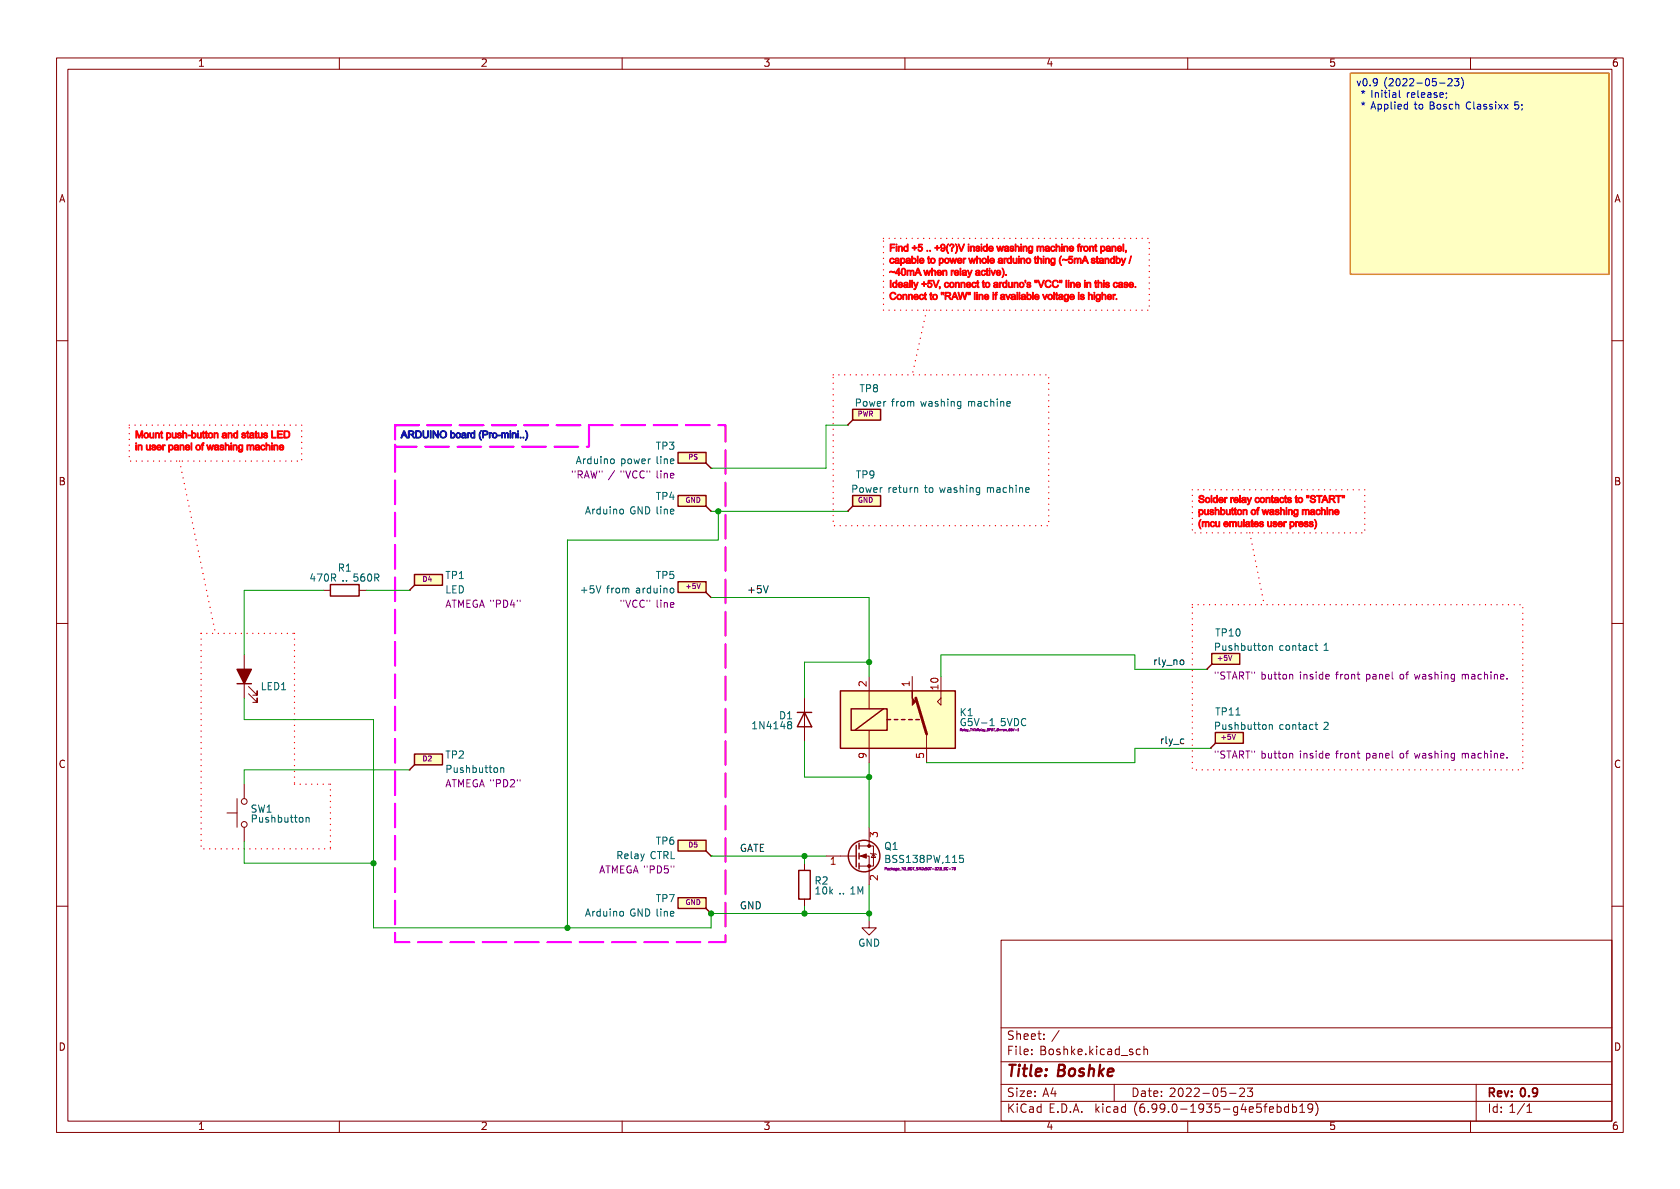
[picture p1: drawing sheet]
<svg xmlns="http://www.w3.org/2000/svg" width="297mm" height="210mm" viewBox="0 0 297 210" stroke-linecap="round" stroke-linejoin="round" font-family="sans-serif">
<g fill="none" stroke="#840000" stroke-width=".18">
<path d="M10 10.2h277v190.1h-277zM12 12.2h273v186.1h-273zM60 10.2v2M110 10.2v2M160 10.2v2M210 10.2v2M260 10.2v2M10 60.2h2M149.9 75.2h.1M285 60.2h2M125.7 82.8h.1M125.7 90.4h.1"/>
<path d="M149.9 90.4h.1M10 110.2h2M43.2 115.8v7.6M57.1 104.4h1.3M63.5 104.4h1.3M72.4 104.4h.1M125.7 105.7h.1M153.7 119.6v5.7M161.3 119.6v2.6M213.4 118.4h.1M285 110.2h2M43.2 138.7v2.5"/>
<path d="M43.9 122.7l1.6 1.5v-.8v.8h-.8M43.9 121.4l1.6 1.5v-.7v.7h-.8M72.4 136.1h.1M142.2 123.4v7.7M153.7 129.2v5.7M163.8 129.8v5.1M166.4 122.2v2.5l-.7-.6 .7-.7M214 132.3h.1M40.1 143.8h1.8M41.9 141.2v5.1M43.2 146.3v2.5M125.7 151.4h.1"/>
<path d="M142.2 152.6v1.3M142.2 159v1.3M146 151.4h5.4M151.9 151.4h1.8v5.1M151.9 149.6h2.5v3.6h-2.5M153.7 146.3v3.3M153.9 150.9l.2 .1h.7l.1 .1M154.4 151l.4 .6h-.7zM10 160.2h2M125.7 161.5h.1M153.7 162.8v1.3h1.2l-1.2 1.2-1.3-1.2h1.3M177 166.3h108v32h-108z"/>
<path d="M285 160.2h2M60 198.3v2M110 198.3v2M160 198.3v2M177 194.8h108M177 191.8h108M177 187.8h108M177 181.8h108M185.8 193.4h1M186.5 192.9v1M187.3 182.2l-1.3 2M197 191.8v3"/>
<path d="M199.9 186l.4 .1v.2l-.2 .2h-.3M199.9 185.5l.4 .1M201.6 185.6l-.4-.1-.3 .3v.4l.1 .2h.6M202.3 185.6l.2-.1 .3 .1 .1 .9M202.3 185v1.5M210 198.3v2M217.4 193.3h1.1M219.2 192.5l.6-.1 .2 .1v.3l-.9 1.1h.9M220.5 192.4h1l-.5 .6 .4 .1v.7l-.2 .1h-.4l-.3-.1M222.2 195.2h.8M222.9 195.8l.1 .3-.1 .5M223.5 195.7h.5"/>
<path d="M224 195.2l-.3 .2v1.3M224.5 196.2l.7-.1-.1-.3-.4-.1-.2 .2v.7h.6M225.8 195.8l.4-.1 .3 .3v.4l-.1 .2h-.6M225.8 195.2v1.5M227.8 195.8l-.4-.1-.3 .3v.4l.1 .2h.6M227.8 195.2v1.5M228.5 195.8l.5-.1 .2 .3v.4l-.1 .2h-.6M228.5 195.2v1.5M229.8 196.7h.9M229.8 195.6l.4-.4v1.5M232.1 195.8l-.3 .3h-.4l-.2-.3 .2-.5 .4-.1 .2 .1a.99 .99 0 0 1-.3 1.4h-.3M232.6 195a1.72 1.72 0 0 1 0 2.3"/>
<path d="M260 198.3v2M261 191.8v6.5M269.5 195.1l-1.2 2M270 196.7h.8M270 195.6l.4-.4v1.5"/>
<circle cx="43.2" cy="145.8" r=".51"/>
<circle cx="43.2" cy="141.7" r=".51"/>
</g>
<path d="M271.5 192.4l.3 .1a1.27 1.27 0 0 1-.2 1.3M271.8 193l-.3 .3" fill="none" stroke="#840000" stroke-width=".3"/>
<path d="M196.2 189l.6 .1v.3l-.9 .2M196.7 190.2l-.2 .1" fill="none" stroke="#840000" stroke-width=".4"/>
<g fill="#ffffc2" stroke="#ffffc2" stroke-width=".18">
<path d="M238.8 12.9h45.7v35.6h-45.7z"/>
<path d="M73.3 133.3h4.9v1.9h-4.9z"/>
<path d="M119.9 158.7h4.9v1.9h-4.9z"/>
<path d="M119.9 148.6h4.9v1.9h-4.9z"/>
<path d="M119.9 80h4.9v1.9h-4.9z"/>
<path d="M119.9 102.9h4.9v1.9h-4.9z"/>
<path d="M73.3 101.6h4.9v1.9h-4.9z"/>
<path d="M119.9 87.6h4.9v1.9h-4.9z"/>
<path d="M150.7 72.4h5v1.9h-5z"/>
<path d="M150.7 87.6h5v1.9h-5z"/>
<path d="M214.2 115.6h5v1.9h-5z"/>
<path d="M214.9 129.5h4.9v1.9h-4.9z"/>
<path d="M148.6 122.2h20.3v10.1h-20.3z"/>
</g>
<g fill="none" stroke="#840000" stroke-width=".25">
<path d="M150.7 72.4h5v1.9h-5zM150.7 74.3l-.8 .9M119.9 80h4.9v1.9h-4.9zM119.9 87.6h4.9v1.9h-4.9zM124.8 81.9l.9 .9M124.8 89.5l.9 .9M150.7 87.6h5v1.9h-5zM150.7 89.5l-.8 .9M58.4 103.4h5.1v2h-5.1zM73.3 101.6h4.9v1.9h-4.9zM73.3 103.5l-.9 .9M119.9 102.9h4.9v1.9h-4.9z"/>
<path d="M124.8 104.8l.9 .9M214.2 115.6h5v1.9h-5zM214.2 117.5l-.8 .9M41.9 120.9h2.5M73.3 133.3h4.9v1.9h-4.9zM73.3 135.2l-.9 .9M141 126h2.5M142.2 126l1.3 2.5h-2.5zM148.6 122.2h20.3v10.1h-20.3zM150.5 125.3h6.3v3.9h-6.3zM156.2 125.3l-5.1 3.9M156.8 127.2h.7"/>
<path d="M158.1 127.2h.6M159.4 127.2h.6M160.7 127.2h.6M161.9 127.2h.7M214.9 129.5h4.9v1.9h-4.9zM214.9 131.4l-.9 .9M119.9 158.7h4.9v1.9h-4.9zM119.9 148.6h4.9v1.9h-4.9zM124.8 150.5l.9 .9M141.2 153.9h2.1v5.1h-2.1zM151.4 149.5v3.8M151.9 149.1v1"/>
<path d="M151.9 150.9v1M151.9 152.6v1.1M124.8 160.6l.9 .9"/>
<circle cx="152.8" cy="151.4" r="2.79"/>
</g>
<g fill="none" stroke="#006464" stroke-width=".18">
<path d="M152.1 70.7l-.7-.1v1.2M152.1 71.1l-.7 .1M176.3 70.6v.1M176.3 71v.8M176.9 71v.8M176.9 71.1l.2-.1h.3l.1 .8M178 71.4l.6-.1v-.3h-.4l-.2 .2 .1 .6h.5M102.3 80.7l-.4 1.3M117.6 81.1l.4 .2v.7M118.5 81.6l.6-.1v-.3l-.4-.1-.2 .2 .1 .6h.5M118.5 90.5l.6-.2v-.2l-.4-.1-.2 .2 .1 .6h.5M150.8 86.5l.6-.1 .1-.2v-.3l-.7-.1v1.3"/>
<path d="M178.9 86.2l.2 .2v.7M179.7 85.8v.1M179.7 86.2v.9M180.3 86.2v.9M180.3 86.3l.1-.1 .3 .1 .1 .8M181.4 86.7l.6-.2-.1-.2-.4-.1-.1 .2v.6h.5M55.2 101.4l-.3 .9h.8M66.3 101.5h.4l.3 .2-.1 .4-.6 .1M66.6 102.2l.4 .6M102.8 104.4h1M117.8 104l.1 .2v.7M118.6 104.1l.3-.1 .2 .3v.3l-.2 .3-.3-.1-.1-.2z"/>
<path d="M214.9 114.4h.5M215.4 113.7h-.5v1.3M232.5 114.2h.5M232.7 114.8l.3 .2M234.1 115h.7M234.1 114.1l.4-.4v1.3M88.6 135.8h.4l.1 .8M170 127.4v.6M181.3 127.1l.1 .1M181.4 128.2l-.1 .1M214.9 128.4h.5M215.4 127.7h-.5v1.3"/>
<path d="M232.5 128.1h.5M232.9 129h.1M234.1 127.8l.5-.1 .2 .4-.8 .9h.8M54.2 144.6h.4l.1 .8M144.3 158.1h.7M144.4 157.1l-.1 .1M152.1 157.7l.4-.9v1.3M170.3 151.9v.5M118.5 161.6l.6-.1v-.3h-.4l-.2 .1 .1 .6h.5"/>
</g>
<g fill="#840000" stroke="#840000" stroke-width=".18">
<path d="M152.1 151.4l1.1-.4v.8z"/>
<path d="M161.3 122.2v1.2l.6 .7-.6 .6z"/>
<circle cx="153.7" cy="153.2" r=".25"/>
<circle cx="153.7" cy="149.6" r=".25"/>
</g>
<g fill="none" stroke="#840084" stroke-width=".18">
<path d="M101.2 83.3v.2M117.6 83.7l.4 .2v.6M118.5 84.1l.6-.1v-.3h-.4l-.2 .2 .1 .6h.5M118.7 106.5l.4 .1v.3l-.6 .1M119.1 107.3l-.4 .1M214.9 118.8v.3M215.3 118.8v.3M216.6 118.9l-.5-.1-.3 .3 .2 .3 .5 .2v.4l-.2 .1-.5-.1M261.9 119.3l-.3-.1-.3 .3 .1 .5h.5M262.5 119.4l.2-.2 .3 .1v.8M262.5 118.8v1.3M263.6 118.8v.1"/>
<path d="M263.6 119.2v.9M264.2 119.4l.2-.2 .3 .1 .1 .8M264.2 119.2v.9M265.3 119.7l.6-.1v-.3l-.4-.1-.2 .2 .1 .6h.5M266.5 120v.1M169.8 129.1h.1M170 128.9h-.2v.3M179.9 129.2h.2M180.1 128.9l-.1 .3M214.9 132.8v.2M215.3 132.8v.2M216.6 132.9l-.5-.1-.3 .2 .2 .3 .5 .3v.3l-.2 .2-.5-.1"/>
<path d="M261.9 133.3l-.3-.1-.3 .3 .1 .5h.5M262.5 132.8v1.3M262.5 133.3l.2-.1 .3 .1v.8M263.6 132.8v.1M263.6 133.2v.9M264.2 133.2v.9M264.2 133.3l.2-.1 .3 .1 .1 .8M265.3 133.6l.6-.1v-.2l-.4-.1-.2 .2 .1 .6h.5M266.5 133.9v.2M156.7 153.4h-.2l-.1 .4M156.7 153.5l-.2 .1M168.6 153.4l-.3 .4"/>
<path d="M168.7 153.5l.1 .3 .1-.3"/>
</g>
<path d="M41.9 118.4h2.5l-1.2 2.5z" fill="#840000" stroke="#840000" stroke-width=".25"/>
<path d="M161.9 123.4l1.9 6.4" fill="none" stroke="#840000" stroke-width=".51"/>
<g fill="none" stroke="#f00" stroke-width=".25" stroke-dasharray="0 1">
<path d="M156.2 42.2h47v12.7h-47zM163.8 54.9l-2.5 11.4M22.9 75.2h30.4v6.3h-30.4zM147.3 66.3h38.1v26.7h-38.1v-26.7M31.7 81.5l6.4 30.5M210.8 86.6h30.5v7.6h-30.5zM221 94.2l2.5 12.7M35.6 112v38.1M35.6 112h16.5M52.1 112v26.7M210.8 106.9h58.4v29.2h-58.4v-29.2M52.1 138.7h6.3"/>
<path d="M58.4 138.7v11.4M58.4 150.1h-22.8"/>
</g>
<path d="M69.8 75.2h34.3v3.8h-34.3zM69.8 75.2h58.5v91.4h-58.5v-91.4" fill="none" stroke="#f0f" stroke-width=".38" stroke-dasharray="4.2 1.5"/>
<path d="M238.8 12.9h45.7v35.6h-45.7z" fill="none" stroke="#c60" stroke-width=".25"/>
<g fill="none" stroke="#0000c2" stroke-width=".18">
<path d="M252.6 16.4h.3l.1 .8M253 17.2h-.4M253 16.7h-.4M254 16.4h-.3l-.1 .2v.1l.4 .2v.3h-.4M254.5 14.7h1M254.6 16.8l.6-.1-.1-.3h-.3l-.2 .2v.6h.5M255.7 16.4v.2M255.8 17.2l-.1 .2M256 14l.5-.1 .2 .4-.7 .9h.7M257.2 13.9h.8l-.5 .5 .4 .1v.6l-.2 .1-.5-.1M258.4 13.7a1.46 1.46 0 0 1 0 2M264.4 18v.1"/>
<path d="M264.4 18.4v.9M264.9 18.4l.7 .9M265.6 18.4l-.7 .9M266 18.4l.6 .9M266.6 18.4l-.6 .9M268.5 18h-.6l-.1 .6 .2-.1 .4 .1 .1 .1v.5l-.2 .1-.5-.1M269.1 18.5v.1M269.1 19.2l-.1 .3"/>
</g>
<g fill="none" stroke="#009600" stroke-width=".18">
<path d="M149.9 75.2h-3.9v7.6h-20.3M125.7 90.4h24.2M127 90.4v5.1h-26.7v68.6M57.1 104.4h-13.9v11.4M64.8 104.4h7.6M125.7 105.7h28v13.9M153.7 117.1h-11.5v6.3M213.4 118.4h-12.7v-2.6h-34.3v3.8M43.2 123.4v3.8h22.8v36.9h59.7v-2.6h28M72.4 136.1h-29.2v2.6M142.2 131.1v6.3h11.5M153.7 134.9v11.4"/>
<path d="M214 132.3h-13.3v2.6h-36.9M43.2 148.8v3.8h22.8M125.7 151.4h20.3M142.2 151.4v1.2M153.7 156.5v6.3M142.2 160.3v1.2"/>
</g>
<g fill="#009600" stroke="#009600" stroke-width=".18">
<circle cx="153.7" cy="161.5" r=".46"/>
<circle cx="127" cy="90.4" r=".46"/>
<circle cx="142.2" cy="151.4" r=".46"/>
<circle cx="142.2" cy="161.5" r=".46"/>
<circle cx="125.7" cy="161.5" r=".46"/>
<circle cx="66" cy="152.6" r=".46"/>
<circle cx="100.3" cy="164.1" r=".46"/>
<circle cx="153.7" cy="117.1" r=".46"/>
<circle cx="153.7" cy="137.4" r=".46"/>
</g>
<text font-size="2.8" fill="#840000" x="178" y="190.6">Title: Boshke</text>
<g font-size="2.1" fill="#840000">
<text x="178" y="184">Sheet: /</text>
<text x="178" y="186.7">File: Boshke.kicad_sch</text>
<text x="178" y="196.9">KiCad E.D.A. kicad (6.99.0-1935-g4e5febdb19)</text>
<text x="178" y="194.1">Size: A4</text>
<text x="200" y="194.1">Date: 2022-05-23</text>
<text x="263" y="194.1">Rev: 0.9</text>
<text x="263" y="196.9">Id: 1/1</text>
</g>
<g font-size="1.8" fill="#840000">
<text x="35" y="11.9">1</text>
<text x="85" y="11.9">2</text>
<text x="135" y="11.9">3</text>
<text x="185" y="11.9">4</text>
<text x="235" y="11.9">5</text>
<text x="285" y="11.9">6</text>
<text x="10.3" y="35.9">A</text>
<text x="285.3" y="35.9">A</text>
<text x="10.3" y="85.9">B</text>
<text x="285.3" y="85.9">B</text>
<text x="10.3" y="135.9">C</text>
<text x="285.3" y="135.9">C</text>
<text x="10.3" y="185.9">D</text>
<text x="285.3" y="185.9">D</text>
<text x="35" y="199.9">1</text>
<text x="85" y="199.9">2</text>
<text x="135" y="199.9">3</text>
<text x="185" y="199.9">4</text>
<text x="235" y="199.9">5</text>
<text x="285" y="199.9">6</text>
</g>
<g font-size="1.8" fill="#0000c2">
<text x="239.8" y="15.2">v0.9 (2022-05-23)</text>
<text x="240.3" y="17.3">* Initial release;</text>
<text x="240.3" y="19.3">* Applied to Bosch Classixx 5;</text>
<text x="70.9" y="77.5">ARDUINO board (Pro-mini..)</text>
</g>
<g font-size="1.8" fill="#f00">
<text x="157.2" y="44.4">Find +5 .. +9(?)V inside washing machine front panel,</text>
<text x="157.2" y="46.6">capable to power whole arduino thing (~5mA standby /</text>
<text x="157.2" y="48.7">~40mA when relay active).</text>
<text x="157.2" y="50.8">Ideally +5V, connect to arduno's &quot;VCC&quot; line in this case.</text>
<text x="157.2" y="53">Connect to &quot;RAW&quot; line if available voltage is higher.</text>
<text x="23.9" y="77.5">Mount push-button and status LED</text>
<text x="23.9" y="79.6">in user panel of washing machine</text>
<text x="211.8" y="88.9">Solder relay contacts to &quot;START&quot;</text>
<text x="211.8" y="91">pushbutton of washing machine</text>
<text x="211.8" y="93.2">(mcu emulates user press)</text>
</g>
<g font-size="1.8" fill="#006464">
<text x="152" y="69.5">TP8</text>
<text x="152.5" y="72">Power from washing machine</text>
<text x="102.6" y="82.2">Arduino power line</text>
<text x="116" y="79.6">TP3</text>
<text x="116" y="88.5">TP4</text>
<text x="151.4" y="84.7">TP9</text>
<text x="152.2" y="87.2">Power return to washing machine</text>
<text x="104" y="91.1">Arduino GND line</text>
<text x="59.8" y="101.2">R1</text>
<text x="55.7" y="102.9">470R .. 560R</text>
<text x="78.7" y="105">LED</text>
<text x="78.8" y="102.5">TP1</text>
<text x="103.6" y="105">+5V from arduino</text>
<text x="116" y="102.5">TP5</text>
<text x="215.1" y="112.6">TP10</text>
<text x="215.8" y="115.2">Pushbutton contact 1</text>
<text x="46.2" y="122.1">LED1</text>
<text x="133.4" y="129.1">1N4148</text>
<text x="137.8" y="127.3">D1</text>
<text x="169.8" y="126.7">K1</text>
<text x="215.1" y="126.6">TP11</text>
<text x="215.8" y="129.2">Pushbutton contact 2</text>
<text x="78.8" y="134.2">TP2</text>
<text x="79.1" y="136.8">Pushbutton</text>
<text x="44.3" y="143.8">SW1</text>
<text x="44.7" y="145.6">Pushbutton</text>
<text x="116" y="149.5">TP6</text>
<text x="109.2" y="152">Relay CTRL</text>
<text x="156.4" y="150.4">Q1</text>
<text x="116" y="159.6">TP7</text>
<text x="144.1" y="156.5">R2</text>
<text x="144.7" y="158.3">10k .. 1M</text>
<text x="104" y="162.2">Arduino GND line</text>
<text x="151.7" y="167.5">GND</text>
</g>
<g font-size="1.8" fill="#840084">
<text x="102" y="84.7">&quot;RAW&quot; / &quot;VCC&quot; line</text>
<text x="78.8" y="107.6">ATMEGA &quot;PD4&quot;</text>
<text x="110" y="107.6">&quot;VCC&quot; line</text>
<text x="217.3" y="120.3">&quot;START&quot; button inside front panel of washing machine.</text>
<text x="170.5" y="128.5">G5V-1 5VDC</text>
<text x="217.3" y="134.2">&quot;START&quot; button inside front panel of washing machine.</text>
<text x="78.8" y="139.3">ATMEGA &quot;PD2&quot;</text>
<text x="106" y="154.6">ATMEGA &quot;PD5&quot;</text>
<text x="157" y="152.7">BSS138PW,115</text>
</g>
<g font-size="1.8" fill="#0f0f0f">
<text x="132.1" y="105.1">+5V</text>
<text x="204.2" y="117.8">rly_no</text>
<text x="205.4" y="131.8">rly_c</text>
<text x="130.8" y="150.8">GATE</text>
<text x="130.8" y="161">GND</text>
</g>
<g font-size="1.8" fill="#a90000">
<text x="153.4" y="121.4" transform="rotate(-90 153.4 121.4)">2</text>
<text x="161" y="121.4" transform="rotate(-90 161 121.4)">1</text>
<text x="166.1" y="121.9" transform="rotate(-90 166.1 121.9)">10</text>
<text x="153.4" y="134.1" transform="rotate(-90 153.4 134.1)">9</text>
<text x="163.6" y="134.1" transform="rotate(-90 163.6 134.1)">5</text>
<text x="155.2" y="148.1" transform="rotate(-90 155.2 148.1)">3</text>
<text x="146.8" y="152.9">1</text>
<text x="155.2" y="155.7" transform="rotate(-90 155.2 155.7)">2</text>
</g>
<g font-size="1.2" fill="#840084">
<text x="151.6" y="73.7">PWR</text>
<text x="121.7" y="81.3">PS</text>
<text x="121.2" y="89">GND</text>
<text x="151.7" y="89">GND</text>
<text x="74.8" y="102.9">D4</text>
<text x="121.4" y="104.2">+5V</text>
<text x="215.4" y="116.9">+5V</text>
<text x="216.1" y="130.9">+5V</text>
<text x="74.8" y="134.7">D2</text>
<text x="121.8" y="149.9">D5</text>
<text x="121.2" y="160.1">GND</text>
</g>
<text font-size=".6" fill="#840084" x="156.9" y="153.9">Package_TO_SOT_SMD:SOT-323_SC-70</text>
<text font-size=".5" fill="#840084" x="170" y="129.3">Relay_THT:Relay_SPDT_Omron_G5V-1</text>
</svg>
